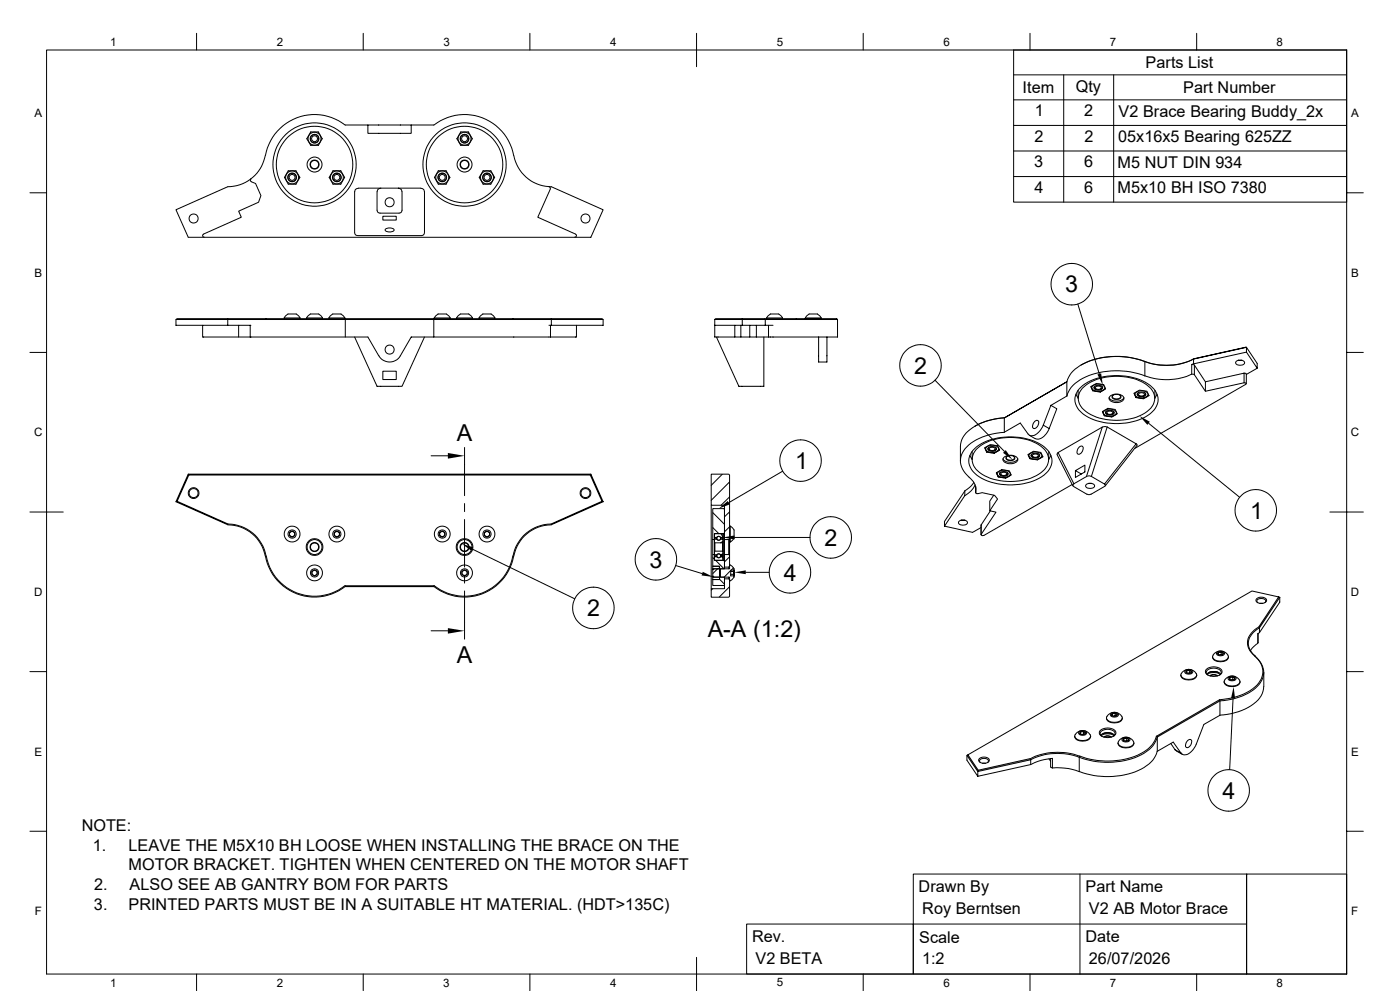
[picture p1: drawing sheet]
<svg xmlns="http://www.w3.org/2000/svg" width="420mm" height="297mm" viewBox="0 0 420 297" stroke-linecap="round" stroke-linejoin="round" font-family="sans-serif">
<g fill="none" stroke="#000" stroke-width=".3">
<path d="M14 15h390v276.9h-390zM59 10v5M109 10v5M159 10v5M209 10v10M259 10v5M309 10v5M359 10v5M404 15h-99.9v45.6h99.9M93.2 39.5h2.3l1.1 2.1-1.1 2h-2.3l-1.2-2zM93.3 39.5l-.1 .1M95.5 39.5v.1"/>
<path d="M110.4 37.5h-6.8a15 15 0 0 0-24 9.1M123.4 37.5v2.5h-13v-2.5h19.7a15.1 15.1 0 0 1 24.2 10 11.5 11.5 0 0 0 10.4 8.4M138.2 39.5h2.3l1.2 2.1-1.2 2h-2.3l-1.1-2zM138.3 39.5l-.1 .1M140.5 39.5v.1M304.1 22.4h99.9M304.1 29.9h99.9M304.1 37.6h99.9M319.1 22.4v38.2M334.1 22.4v38.2M9 57.8h5M75.3 53.6l-.2 .3 .2 .5 1.4 .6 1.6 3.6-.7 2-6 2.7 .8 1.8-11.3 5"/>
<path d="M79.6 46.6a11.5 11.5 0 0 1-11.3 9.4l-15.5 6.9 3.7 8.2h120.7l3.7-8.2-15.5-6.9-.7-.1M85.3 53.1v.2M86.4 55.1l.1 .1M86.5 51.2h2.3l1.2 2-1.2 2h-2.3l-1.2-2zM86.5 51.2h-.1M88.7 51.2h.1M88.8 55.1l-.1 .1M89.9 53.1v.2M92.1 41.5v.1M93.2 43.5l.1 .1M95.5 43.5v.1M96.6 41.5v.1"/>
<path d="M98.8 53.1v.2M99.9 55.1v.1M99.9 51.2h2.3l1.2 2-1.2 2h-2.3l-1.1-2zM99.9 51.2h.1M102.2 51.2h.1M102.2 55.1v.1M103.3 53.1v.2M106.4 57.4v12.3M106.4 57.4l.3-.7 .8-.3h18.7l.8 .3 .3 .7M114.2 56.4l-.7 .3-.3 .7M119.5 56.4l.8 .3 .3 .7v5.6l-.2 .6-.7 .3h-5.7l-.6-.3-.3-.6v-5.6M127.3 57.4v12.3"/>
<path d="M130.4 53.1v.2M131.5 51.2h2.3l1.2 2-1.2 2h-2.3l-1.2-2zM131.5 55.1l.1 .1M131.6 51.2h-.1M133.8 51.2h.1M133.9 55.1l-.1 .1M134.9 53.1v.2M137.1 41.5v.1M138.2 43.5l.1 .1M140.5 43.5v.1M141.6 41.5v.1M143.8 53.1v.2"/>
<path d="M144.9 55.1l.1 .1M144.9 51.2h2.3l1.2 2-1.2 2h-2.3l-1.1-2zM145 51.2h-.1M147.2 51.2h.1M147.3 55.1l-.1 .1M148.4 53.1v.2M164.7 56l.3 .2 .1 .4-3.8 8.5 11.3 5M304.1 45.3h99.9M304.1 52.9h99.9M404 57.8h5M61.1 70.2a.46 .46 0 0 0-.3 .5 .46 .46 0 0 0 .5 .4M106.4 69.7l.2 .7 .7 .2"/>
<path d="M107.3 70.6h19.1M114.9 64.8h4v1.2h-4zM115.7 68.6a1.94 1.94 0 0 1 2.5 .3 1.84 1.84 0 0 1-2.7 0zM127.3 69.7l-.2 .7-.7 .2M172.6 70.2a.46 .46 0 0 1 .3 .5 .46 .46 0 0 1-.4 .4M52.8 95.8v1.7h22.5M52.8 95.8l.3-.3h15.3l-.1 .3zM60.8 97.5v3.5h14.3M71.6 97.5v3.5M75.1 97.5v3.5M85.3 95.3h4.7M85.3 95.3a2.12 2.12 0 0 1 2.7-1.2 1.58 1.58 0 0 1 2 1.2"/>
<path d="M85.3 95.3v.2M90 95.3v.2M92 95.3h4.7M92 95.3v.2M93.1 94.1h.9a2.12 2.12 0 0 1 2.7 1.2M93.1 94.1l-1.1 1.2M96.7 95.3v.2M98.7 95.3a1.84 1.84 0 0 1 2.3-1.2 1.84 1.84 0 0 1 2.4 1.2M98.7 95.3h4.8v.2h-35.1M98.7 95.3v.2M103.6 95.8v5.2M103.6 95.8h-35.3v1.7"/>
<path d="M103.6 95.8h26.5M130.1 95.8h35.3v1.7h15.5v-1.7M130.1 95.8v5.2M130.2 95.5h-26.7l.1 .3M130.3 95.3h4.7M130.3 95.3v.2M131.4 94.1h.8a2.41 2.41 0 0 1 2.6 .8l.2 .4M131.4 94.1l-1.1 1.2M135 95.3v.2M137 95.3a2.12 2.12 0 0 1 2.7-1.2 1.58 1.58 0 0 1 2 1.2M137 95.3h4.7M137 95.3v.2"/>
<path d="M141.7 95.3v.2M143.7 95.3h4.8M143.7 95.3v.2M144.8 94.1h.9a2.12 2.12 0 0 1 2.8 1.2M144.9 94.1l-1.2 1.2M148.5 95.3v.2M164.7 97.5h.7M165.1 97.5v3.5M165.3 95.5h15.3l.3 .3h-15.5zM165.3 95.5h-35.1l-.1 .3M172.9 97.5v3.5h-7.8M214.4 95.8v5.2h36.8v-5.2"/>
<path d="M214.4 97.5h17.5M220.4 97.5v3.5M222.2 97.5v3.5M222.5 95.5h-7.8l-.3 .3h8.3v1.7M222.5 95.5h6.8l.3 .3h-6.9zM224.9 97.5v3.5M226.9 97.5v3.5M229.3 95.5h21.7l.2 .3M230 95.3h4.7M230 95.3v.2M230.5 97.5v3.5M231.1 94.1h.9a2.12 2.12 0 0 1 2.7 1.2"/>
<path d="M231.1 94.1l-1.1 1.2M234.7 95.3v.2M241.6 95.3h4.7M241.6 95.3v.2M245.2 94.1l1.1 1.2M245.2 94.1h-.9a2.12 2.12 0 0 0-2.7 1.2M246.3 95.3v.2M251.2 95.8h-21.6v1.7M323.3 91.1l6.5 21M9 105.6h5M75.1 101h35.3l3.2 5.6M106.4 101l6.7 14.8h7.5l6.7-14.8"/>
<path d="M114.9 111.3h4v2.4h-4zM130.1 101h-6.7l-3.3 5.6a3.7 3.7 0 0 1-6.4 0M130.1 101h35M214.9 101l6.8 14.8h7.5v-14.8M245.6 101v7.5h2.5v-7.5M280.5 114l20.8 21.3M320 114.4v4.3l-4.7 2.8M322.8 118.2l.7 1.1M323.4 117v2.4M323.7 116.6a15.8 15.8 0 0 1 12.9-4 13.1 13.1 0 0 1 10 4.6 4.8 4.8 0 0 1-1.5 6.8 18.7 18.7 0 0 1-20.3 0 4.8 4.8 0 0 1-1.1-7.4zM324.7 116.4a15.3 15.3 0 0 1 13.4-3.4 10.8 10.8 0 0 1 7.9 4.6 4.8 4.8 0 0 1-2.6 6.2 17.4 17.4 0 0 1-17.6-.4 4.5 4.5 0 0 1-1.1-7zM327.3 115.8l.5 1.2"/>
<path d="M327.7 115.7a2.42 2.42 0 0 1 3.7 .5 2.27 2.27 0 0 1-3.9 0zM327.8 117v.1l-.6-1.2 1.7-1 2.2 .4 .6 1.2-1.6 1M327.8 117.1l2.3 .4v-.2M328.3 116l.5 .6M328.3 115.8a1.72 1.72 0 0 1 2.5 .4 1.56 1.56 0 0 1-2.6 0zM328.6 115.7a.67 .67 0 0 0-.3 .8 .67 .67 0 0 0 .9 .3 .95 .95 0 0 0 1 0 .95 .95 0 0 0 .4-1l-.2-.1M328.6 116a.98 .98 0 0 1 1.7 .4 .98 .98 0 0 1-1.7-.4zM330.7 116l-.6 .6M331.6 116.5l-1.5 .8-2.3-.3M332.7 119.2a2.82 2.82 0 0 0 4.4 0M333.1 118.6a3.1 3.1 0 0 1 4 .5 1.58 1.58 0 0 1-1.9 1.6 2.19 2.19 0 0 1-2.5-1.3zM333.8 118.6a1.73 1.73 0 0 1 2.5 .4 1.59 1.59 0 0 1-2.7 0z"/>
<path d="M334 118.4a.66 .66 0 0 0-.2 .9 .66 .66 0 0 0 .8 .2 .95 .95 0 0 0 1.1 0 .95 .95 0 0 0 .3-1l-.1-.1M340.2 117.9l.6 1.1 2.3 .3M340.7 117.7a2.42 2.42 0 0 1 3.7 .5 2.27 2.27 0 0 1-3.9 0zM340.8 119v.2l-.6-1.3 1.6-1 2.3 .4 .6 1.3-1.7 .9v-.2M340.8 119.2l2.2 .3M341.2 118l.6 .6M341.3 117.8a1.72 1.72 0 0 1 2.4 .4 1.56 1.56 0 0 1-2.6 0zM341.5 117.6a.67 .67 0 0 0-.2 .9 .67 .67 0 0 0 .8 .3 .95 .95 0 0 0 1.1 0 .95 .95 0 0 0 .3-1l-.2-.2M341.7 117.9a.98 .98 0 0 1 1.6 .5 .98 .98 0 0 1-1.7-.4zM343.3 108.3l.2 .1M343.5 108.4a23.1 23.1 0 0 0-20.2 1.7l-1.9 1.7-.9 1.3-.4 1.3M343.5 112.6a23.1 23.1 0 0 0-20.2 1.8l-1.9 1.7-.9 1.3-.4 1.3"/>
<path d="M343.5 108.4v4.2M343.7 118l-.6 .6M344.6 118.4l-1.5 .9M346.5 117v2.4M347.1 118.2l-.7 1.1M357.5 112.1a18.2 18.2 0 0 1-14 .5M358 109l-.5 .3M358.1 107.5a19.7 19.7 0 0 1-16.8 .2 23.4 23.4 0 0 0-17 1.7M358.3 109.4l-.8-.1v2.9l.8 .1M361.6 114.4l-3.3-5v2.9l3.3 5 11.6-2.6M370.8 108.3a1.73 1.73 0 0 1 2.6 .4 1.59 1.59 0 0 1-2.7 0zM371.4 107.9h1.2"/>
<path d="M371.6 107.9h.9M373.2 114.7l.5 .1v.3M373.2 111.8l.6 .3 .1 2.9M373.2 111.8l-11.6 2.6v2.9M373.2 111.8v2.9M373.7 115.2l-33.3 19.2M373.9 105.5l-15.8 3.6-.1-1.5a18.5 18.5 0 0 1-14.5 .8M377.1 110.4l-3.2-4.9v-1.4l-15.8 3.5 15.8-3.5 3.2 4.8v1.5l-3.2 1.8M404 105.6h5M129.3 136.6h5.1M139.4 134.1v14.4M291.6 135.3v2.4l-.6-1.2"/>
<path d="M291.8 135a15.8 15.8 0 0 1 13-4 13.1 13.1 0 0 1 10 4.6 4.8 4.8 0 0 1-1.6 6.8 18.7 18.7 0 0 1-20.2 0 4.8 4.8 0 0 1-1.2-7.4zM292.8 134.7a15.3 15.3 0 0 1 13.4-3.3 10.8 10.8 0 0 1 8 4.5 4.8 4.8 0 0 1-2.6 6.3 17.4 17.4 0 0 1-17.6-.5 4.5 4.5 0 0 1-1.2-7zM295.4 134.2l.6 1.1M295.9 134.1a2.42 2.42 0 0 1 3.7 .4 2.27 2.27 0 0 1-3.9 0zM296 135.3v.2l-.6-1.3 1.7-.9 2.2 .3 .6 1.3-1.7 .9M296 135.5l2.2 .3v-.1M296.4 134.4l.6 .5M296.5 134.2a1.72 1.72 0 0 1 2.5 .3 1.56 1.56 0 0 1-2.7 0zM296.8 134a.67 .67 0 0 0-.3 .8 .67 .67 0 0 0 .8 .4 .95 .95 0 0 0 1.1-.1 .95 .95 0 0 0 .3-.9l-.2-.2M296.9 134.2a.98 .98 0 0 1 1.6 .5 .98 .98 0 0 1-1.7-.3zM298.9 134.4l-.6 .5M299.8 134.8l-1.5 .9h-1l-1.3-.4"/>
<path d="M300.9 137.5a2.82 2.82 0 0 0 4.4 0M301.3 136.9a3.1 3.1 0 0 1 4 .6 1.58 1.58 0 0 1-1.9 1.5 2.19 2.19 0 0 1-2.5-1.3zM301.3 125.3l18.7-10.9zM301.3 129.6a16.8 16.8 0 0 0-11.9 5 5.5 5.5 0 0 0 .8 7.9 5.4 5.4 0 0 1 2.5 5.2M301.4 125.2a20.9 20.9 0 0 0-8.9 2.5M301.9 136.9a1.73 1.73 0 0 1 2.6 .4 1.59 1.59 0 0 1-2.7 0zM302.2 136.7a.66 .66 0 0 0-.2 .9 .66 .66 0 0 0 .8 .3 .95 .95 0 0 0 1-.1 .95 .95 0 0 0 .4-.9l-.2-.2M308.4 136.2l.5 1.1 2.3 .4M308.9 136.1a2.42 2.42 0 0 1 3.6 .5 2.27 2.27 0 0 1-3.8 0zM309 137.3v.2l-.6-1.3 1.6-.9 2.3 .3 .5 1.3-1.6 .9v-.1M309 137.5l2.2 .3M309.4 136.4l.6 .5"/>
<path d="M309.5 136.2a1.72 1.72 0 0 1 2.4 .4 1.56 1.56 0 0 1-2.6 0zM309.7 136a.67 .67 0 0 0-.2 .8 .67 .67 0 0 0 .8 .4 .95 .95 0 0 0 1-.1 .95 .95 0 0 0 .4-1l-.2-.1M309.9 136.3a.98 .98 0 0 1 1.5 .4 .98 .98 0 0 1-1.6-.3zM310.4 126.3a.66 .66 0 0 1 1-.3 .66 .66 0 0 1 .2 1 1.26 1.26 0 0 1-1.7 1.2l-.1-.7zM311.8 136.4l-.5 .5M312.8 136.8l-1.6 .9M313 127.4a3.8 3.8 0 0 1-4.1 3.1l-2.8-3.7-4.8 2.7v-4.2a16.7 16.7 0 0 0-12 5.1l-.8 1.3-.3 1.4-.1 5M313 127.4l1.7 1M314.6 135.3v2.4M314.7 128.4a4.2 4.2 0 0 1-3.8 3.2l-2.1-1.1M315.3 136.5l-.7 1.2M315.3 121.5l1.7 1-2.3 5.9"/>
<path d="M315.3 121.5l-2.3 5.9M317.1 136.3l4.8 9.3M317.5 135.6l-.3 .7M323.8 134a.66 .66 0 0 1 .9-.3 .66 .66 0 0 1 .2 1 1.26 1.26 0 0 1-1.7 1.2l-.1-.7zM330.7 128l.7-.2 .7 .2M330.8 123.3l.5 1.2 2.2 .3M331.2 123.2a2.42 2.42 0 0 1 3.7 .5 2.27 2.27 0 0 1-3.9 0zM331.3 124.5v.1l-.6-1.2 1.7-1 2.2 .3 .6 1.3-1.7 1M331.3 124.6l2.2 .4v-.2M331.7 123.5l.6 .6M331.8 123.3a1.72 1.72 0 0 1 2.5 .4 1.56 1.56 0 0 1-2.7 0zM332.1 123.1a.67 .67 0 0 0-.3 .9 .67 .67 0 0 0 .9 .3 .95 .95 0 0 0 1-.1 .95 .95 0 0 0 .4-.9l-.3-.2"/>
<path d="M332.1 123.5a.98 .98 0 0 1 1.7 .4 .98 .98 0 0 1-1.7-.4zM334.2 123.5l-.6 .6M335.1 123.9l-1.6 .9M340.8 133l-8.7-5-4.7 14.8 3.9 2.3M340.8 133l-9.5 12.1M340.8 133l.3 .3-.1 .3-9.4 12M344.6 126.9l27.3 22.1M9 153.5h10M52.8 150.4l.3-.2 15.3 6.9-.1 .2zM53.1 150.2l3.5-7.8-.1-.3-3.7 8.3M56.5 142.1h120.7l-.1 .3h-120.5M68.3 157.3a11.5 11.5 0 0 1 11.3 9.4"/>
<path d="M68.4 157.1a11.6 11.6 0 0 1 11.4 9.5M100.4 159.6l.7-.4 .7 .4v.9l-.4 .2a.72 .72 0 0 1-1.1-.6zM131.9 159.6v.9l.4 .2a.72 .72 0 0 0 1.1-.6v-.5M132 159.6a.84 .84 0 0 0 .7 1.3 .84 .84 0 0 0 .7-1.3M132.7 159.2l.7 .4M132.7 159.2l-.8 .4M132.7 159.2l-.7 .4M139.4 150.9v2.4M139.4 155.7v14.3M146.8 159.6a.84 .84 0 0 0-1.4 .1 .84 .84 0 0 0 .7 1.2M146.8 159.6v.9M146.9 159.6l-.8-.4-.8 .4v.9l.8 .5"/>
<path d="M146.9 159.6v.9M165.4 157.1a11.6 11.6 0 0 0-11.5 9.5M165.4 157.3a11.8 11.8 0 0 0-11.6 10.5 15 15 0 0 1-23.7 8M177.2 142.1l3.7 8.3-.3-.2-3.5-7.8M180.6 150.2l-15.3 6.9 .1 .2 15.5-6.9M213.4 142.1h5.2l.3 .3v19.1l-.3 .2h-1.3v-10.3h-3.9zM213.4 151.4v25M213.9 158.2l1.7 1.7M213.9 153.7l3.4 3.4M214.5 159.9h2.2l.1 1.2h-.6a.62 .62 0 0 0-.6-.4 .62 .62 0 0 0-.5 .4h-.8zM216.3 159.9l.6 1.1M216.7 142.2l-3.3 3.3"/>
<path d="M217.1 159.9l.2-.2v-7.3h-3.5v9.3h.5v-1.8h2.8v8M217.1 152.4l.2 .3M218.9 157.7h.2M218.9 144.4l-5.5 5.5M218.9 148.9l-2.6 2.5M218.9 153.4l-1.6 1.5M218.9 157.9l-1.6 1.5M219 157.7a2.12 2.12 0 0 1 1.2 2.7 1.58 1.58 0 0 1-1.2 2M219.1 157.7v4.7M234.8 141.2l-16.2 9.5M287.7 156.3a1.73 1.73 0 0 1 2.5 .3 1.59 1.59 0 0 1-2.7 0zM288.3 155.9h1.2"/>
<path d="M288.4 155.9h.9M289.4 148.5l-6.1 9.2 8.5 1.9 2.5-1.5M289.4 147.2v1.3M289.5 147.1l-6.2 9.2v1.4M292.1 144.6l-1.1 1.3-1.6 1.2M292.5 145.3a6.7 6.7 0 0 1-3.1 3.2M292.7 145.8v1.9M292.7 147.7l.2 .2h.5M293.4 148l1.2-.3 3.8 .8 .9 1.1-2.4 3.5 1.9 .4-4.5 6.6v-2.8M294.3 157.4v2.9M294.4 157.3l-.1 .1M297.1 153.1l-2.8 4.2"/>
<path d="M298.1 148.4l-1.2 1.8v2.9M298.9 141.6l.6 1.2M299.4 141.6a2.42 2.42 0 0 1 3.7 .4 2.27 2.27 0 0 1-3.9 0zM299.5 142.8v.2l-.6-1.3 1.6-.9 2.3 .3 .6 1.3-1.7 .9M299.5 143l2.2 .3v-.2M299.5 142.8l1.1 .3h1.2M299.9 141.9l.5 .5M300 141.6a1.72 1.72 0 0 1 2.4 .4 1.56 1.56 0 0 1-2.6 0zM300.2 141.5a.67 .67 0 0 0-.2 .8 .67 .67 0 0 0 .8 .4 .95 .95 0 0 0 1-.1 .95 .95 0 0 0 .4-1l-.2-.1M300.3 141.9a.98 .98 0 0 1 1.7 .3 .98 .98 0 0 1-1.7-.3zM302.3 141.9l-.5 .5M303.3 142.2l-1.5 .9"/>
<path d="M321.6 145.2l-26.5 15.3M322.1 145.8l4 2.3M322.2 144.9l-.3 .5 .2 .4M322.6 141.1v2l2.9-1.7v-2l-2.9 1.7 1.8 1M325.8 145.2a1.73 1.73 0 0 1 2.6 .4 1.59 1.59 0 0 1-2.7 0zM325.9 142.8l.7-.2 .8 .2M325.9 142.8l4.8-14.8-13.3 7.6 4.8 9.4M325.9 142.8l-3.7 2.2M326.1 148.1l.4 .2 .8-.2M326.6 144.8h.8M331.3 145.1l.3 .3-.3 .4M331.3 145.8l-4 2.3"/>
<path d="M398.9 153.5h10.1M79.6 166.7a15 15 0 0 0 24 9.1M79.9 166.6a14.7 14.7 0 0 0 23.6 8.9M103.6 175.8l-.1-.2h26.7l-.1 .2M103.6 175.8h26.5M139.4 172.4v2.4M139.4 177.1v14.5M141.6 164.5l30.8 15M146.8 160.5l-.7 .4M146.9 160.5l-.8 .5M153.8 166.6a14.7 14.7 0 0 1-23.6 8.9M202.7 169.5l8 2.4"/>
<path d="M213.4 176.4h3.9v-2.9h1.3l.3 .2v5l-.3 .3h-5.2zM213.8 176.4l-.4 .5M213.8 172.6v.4M213.8 170.4v.4M213.8 161.7v4.5M213.8 169.7v.1M213.8 173.7h.1M213.8 170.8l.4-.3h4.7v-1.2h.1l1.2 1.2v.4h-1v1.7h1v.3l-1.1 1.2h-.2v-1.1h-4.7l-.4-.4zM213.8 173h2l.1 .7h-2zM213.8 166.2h.5v1.7h2.8l.2 .3v2.3h-1.2v2.5h1.2v2.5h-3.5v-1.8h2.1v-4h-2.1zM213.9 169.7h1.9l.1 .7-2 .1zM213.9 167.1l.4 .5"/>
<path d="M213.9 170.5v.2M213.9 172.7v.3M214.3 166.8h.8a.62 .62 0 0 0 .5 .4 .62 .62 0 0 0 .6-.4h.6l-.1 1.1h-2.2zM214.3 162.6v2.7M214.4 161.1h.6v.4h-.6zM214.4 166.3h.6v.5h-.6zM214.5 162.7v2.5M214.7 167.9l2.5 2.5M215 166.4h.1M215.1 161.6a.62 .62 0 0 0 .5 .3 .62 .62 0 0 0 .6-.3M215.1 161.5h-.8l.2 1.2h2.2M215.3 170.4l-1.4 1.5"/>
<path d="M215.9 170.2l-.5 .2M215.9 173.6l1.4 1.5M216.2 161.5h.6l-.1 1.2M216.2 161.5h.1M216.2 161.1h.6v.4h-.6zM216.2 166.3h.6v.5h-.6zM216.2 166.4h.1M216.2 166.3l.6 .3M216.6 166.8l.3 .5M216.7 162.7v2.5M216.8 166.3v.5M216.8 161.1v.4"/>
<path d="M216.8 165.3l-2.3-.1-.2 1.1h.8M216.8 165.3v1h-.6a.62 .62 0 0 0-.6-.3 .62 .62 0 0 0-.5 .3M216.8 162.6v2.7M216.9 162.3l-.7 .4M216.9 165.9l-.7 .4M217.3 166.2h1.3l.3 .3v3.2l-.3 .3h-1.3zM217.3 161.7v4.5M218.6 170v.5M218.6 173v.5M218.6 161.7v4.5M218.9 162.4h.2M218.9 161.5v5"/>
<path d="M218.9 166.9l-1.6 1.5M218.9 175.9l-3.1 3M219.2 171l-1.9 1.9M219.2 172.1h1M219.2 171.3h1M220 170.2l-.6 .6M220.2 171.3v-.4v1.7v-.5M220.2 171.3v.8M220.3 161.1h22.7M223.7 171.5h7M294.4 160.2a.45 .45 0 0 0 .3 .4 .45 .45 0 0 0 .4-.2M376.9 179.5a1.99 1.99 0 0 1 3.1 .4 1.84 1.84 0 0 1-3.2 0z"/>
<path d="M383.6 178.9l-6 9 .2 .3 6.1-9.2M383.9 179l-8.3-1.9-85.2 49.1M383.9 179v1.5l-6.1 9.1v-1.4a5.3 5.3 0 0 0-3.2 5.7l.9 1.7 1 1M129.3 189.1h5.1M363.8 196.8a1.81 1.81 0 0 0 2.3 1.5 1.94 1.94 0 0 0 2.4-1.5M363.9 196.3a1.44 1.44 0 0 0 1.8 1.8 2.38 2.38 0 0 0 2.8-1.3l-.1-.5M363.9 196.3a2.59 2.59 0 0 1 4.4 0M365.1 195.5a1.49 1.49 0 0 1 2.3 .3 1.41 1.41 0 0 1-2.5 0zM365.5 195.5a.57 .57 0 0 0 .1 .8 .57 .57 0 0 0 .8 0l.3-.1M365.8 196.3h.7M366.4 195.4l-.9 .1-.2 .5 .2 .2v-.7M366.4 195.4l.5 .3"/>
<path d="M366.4 195.4v.8M366.4 195.4l-.9 .1M366.9 195.7l-.2 .5M376.3 196.5l.2 .1M376.3 196.5a5.8 5.8 0 0 1-.6 10 19.5 19.5 0 0 1-9.9 3.2M376.5 196.6a5.8 5.8 0 0 1 .1 9.6 17.9 17.9 0 0 1-10.7 3.9M377.3 180.6a.72 .72 0 0 1-.1-.9 .72 .72 0 0 1 .8-.3 1.05 1.05 0 0 1 1.2 0 1.05 1.05 0 0 1 .4 1.1l-.2 .1M377.3 189.9v2.9l-1.6 1.4-.6 .8M377.4 192.6l-.1 .1M377.4 189.8v2.8M377.6 187.9a5.4 5.4 0 0 0-3.2 5.9l.5 1.1 1.4 1.6M377.8 189.6l-.5 .3"/>
<path d="M377.9 180.8h.9M9 201.3h5M323.7 219.3a1.49 1.49 0 0 1 2.3 .4 1.41 1.41 0 0 1-2.4 0zM324 219.8l.2 .2M324.2 219.3l-.2 .5M324.2 219.3v.7M324.2 219.3a.76 .76 0 0 1 .8-.2 .76 .76 0 0 1 .5 .8 1.13 1.13 0 0 1-1.5-.1M325 219.2l.3 .2a.31 .31 0 0 1 .3 .3 .31 .31 0 0 1-.2 .3M325 219.2v.8M325 219.2l-.8 .1M330.2 218.8a3.4 3.4 0 0 1 4.5 .5 1.68 1.68 0 0 1-1.9 1.7 2.54 2.54 0 0 1-3-1.4zM330.7 220a4.5 4.5 0 0 1 3.2 0"/>
<path d="M331 219.8l.9-.2 1.6 .2M331.9 215.1a1.81 1.81 0 0 0 2.4 1.6 1.94 1.94 0 0 0 2.4-1.6M332.1 214.7a1.44 1.44 0 0 0 1.7 1.8 2.38 2.38 0 0 0 2.9-1.3l-.1-.5M332.1 214.7a2.59 2.59 0 0 1 4.4 0M333.2 213.9a1.49 1.49 0 0 1 2.3 .3 1.41 1.41 0 0 1-2.4 0zM333.7 213.8v.7M334 214.6h.6M334.5 213.7l-.4 .2a.34 .34 0 0 0-.4-.1 .34 .34 0 0 0-.2 .4l.2 .3M334.5 213.7l.6 .4M334.5 213.7v.8M335.1 214.1l-.2 .4M335.1 214.1a.91 .91 0 0 0-.9-.4 .91 .91 0 0 0-.7 .6 1.13 1.13 0 0 0 1.4 .2"/>
<path d="M354.2 202.3a1.81 1.81 0 0 0 2.4 1.5 2.01 2.01 0 0 0 2.4-1.5M354.4 201.8a1.44 1.44 0 0 0 1.8 1.8 2.38 2.38 0 0 0 2.8-1.3l-.1-.5M354.4 201.8a2.59 2.59 0 0 1 4.4 0M355.6 201a1.49 1.49 0 0 1 2.2 .3 1.41 1.41 0 0 1-2.4 0zM355.8 201.5a1.13 1.13 0 0 0 1.4 .2M355.8 201.5l.3 .2M356 201l-.2 .5M356 201v.7M356.3 201.8h.7M356.8 200.9a.7 .7 0 0 0-1 .6M356.8 200.9a.45 .45 0 0 1 .6 .2 .45 .45 0 0 1-.2 .6M356.9 200.8l-.9 .2"/>
<path d="M356.9 200.8l.6 .4-.2 .5M356.9 200.8v.9M362 200.5a3.4 3.4 0 0 1 4.6 .5 1.68 1.68 0 0 1-2 1.7 2.54 2.54 0 0 1-3-1.4zM362 202a3.2 3.2 0 0 1 4.2 0M362.2 202.1a3.5 3.5 0 0 1 3.9 0M362.4 202.4a.98 .98 0 0 1-.5-1.1 .98 .98 0 0 1 .9-.8 2.79 2.79 0 0 1 3.6 .9l-.6 1M362.5 201.6a4.5 4.5 0 0 1 3.2 0M362.9 201.4l.8-.1 1.6 .1M362.9 202.5a2.03 2.03 0 0 1 2.4 0M363.1 202.6a1.89 1.89 0 0 1 2 0M365.8 209.7l-18.8 10.9 .2 .3M365.8 209.7l.2 .4"/>
<path d="M366 210.1v4.3l-4.9 2.7-2.2 6a3.8 3.8 0 0 1-4.1 3l-.5-.4M366 210.1l-18.8 10.8M367.2 204.3a1.81 1.81 0 0 0 2.4 1.5 1.94 1.94 0 0 0 2.4-1.5M367.4 203.8a1.44 1.44 0 0 0 1.7 1.8 2.38 2.38 0 0 0 2.9-1.3l-.1-.5M367.4 203.8a2.59 2.59 0 0 1 4.4 0M368.6 203a1.49 1.49 0 0 1 2.2 .3 1.41 1.41 0 0 1-2.4 0zM369 203v.7l-.2-.2 .2-.5h.4a.43 .43 0 0 1 .8 .1 .28 .28 0 0 1 .2 .3 .28 .28 0 0 1-.2 .3M369 203a.57 .57 0 0 0 0 .8 .57 .57 0 0 0 .8 0l.4-.1M369 203a.76 .76 0 0 1 .9-.2 .76 .76 0 0 1 .4 .8l-.1 .1M369.3 203.8h.7M369.8 202.8v.9M369.9 209.3l-1 21.3"/>
<path d="M379.1 201.5v4.3a7.5 7.5 0 0 1-4.6 6.2 20.8 20.8 0 0 1-8.6 2.3M404 201.3h5M290.1 226.4v1.4l3.2 4.9 15.9-3.5M293.5 230.8l-3.1-4.6-.3 .2 3.2 4.8v1.5M293.5 230.8l15.5-3.4 .2 .3-15.9 3.5zM293.8 227.4a1.99 1.99 0 0 1 3 .4 1.84 1.84 0 0 1-3.2 0zM294.1 228.6a.72 .72 0 0 1-.1-1 .72 .72 0 0 1 .9-.3 1.05 1.05 0 0 1 1.1 .1 1.05 1.05 0 0 1 .4 1l-.2 .2M294.7 228.8h1M314.7 227.4l.5 .7M315.2 227.3v2.6M315.2 229.9l.5 .2M322.4 220.6a1.81 1.81 0 0 0 2.4 1.5 2.02 2.02 0 0 0 2.4-1.3"/>
<path d="M322.5 220.1a1.44 1.44 0 0 0 1.8 1.8 2.38 2.38 0 0 0 2.9-1.3l-.2-.5M322.6 220.2a2.59 2.59 0 0 1 4.4 0M323.8 226.9v4.4l-3.3-1-4.8-.1v-2.9a16.3 16.3 0 0 0-6.5 1.9M323.8 226.9a18.5 18.5 0 0 0-14.6 .8v1.5M323.9 226.6l-.1 .3M323.9 226.7a18.8 18.8 0 0 0-14.8 .7M324.5 220.1h.7M327.2 220.6v.2M330.2 220.3a3.2 3.2 0 0 1 4.1 0M330.3 220.5a3.5 3.5 0 0 1 3.9 0M330.6 220.7a.98 .98 0 0 1-.6-1.1 .98 .98 0 0 1 1-.8 2.79 2.79 0 0 1 3.5 .9l-.5 1M331.1 220.9a2.03 2.03 0 0 1 2.4 0"/>
<path d="M331.3 220.9a1.89 1.89 0 0 1 2 0M335.4 222.6a1.81 1.81 0 0 0 2.4 1.6 1.94 1.94 0 0 0 2.3-1.6M336.7 221.3a1.49 1.49 0 0 1 2.3 .4 1.41 1.41 0 0 1-2.4 0zM336.9 221.8l.2-.5 .5 .1a.47 .47 0 0 1 .8 .1h.2l-.2 .5M336.9 221.8l.3 .2M337 221.8a1.13 1.13 0 0 0 1.4 .2M337.1 221.3v.7M337.4 222.1h.7M338 221.2a.45 .45 0 0 1 .5 .2 .45 .45 0 0 1-.1 .6M338 221.2a.7 .7 0 0 0-1 .6M338 221.2v.8M340 222.2a2.53 2.53 0 0 0-2.5-1.2 2.53 2.53 0 0 0-2.1 1.7 2.87 2.87 0 0 0 4.3 .7l.4-.5-.1-.7"/>
<path d="M346.9 220.6a9.4 9.4 0 0 1-6.5 6.1 24.2 24.2 0 0 1-16.5-.1M347.1 220.9a9.4 9.4 0 0 1-6.6 6.2 24.6 24.6 0 0 1-16.7-.2M347.1 225.2a9.4 9.4 0 0 1-6.6 6.2 24.6 24.6 0 0 1-16.7-.2M347.2 220.9v4.3M351.2 222.8l1.3 1.9M352.5 224.7l2.2 1.4M352.5 224.7l1.8 1-2.3-3.3-4.8 2.8M356.3 221.9a.66 .66 0 0 1 .9-.2 .66 .66 0 0 1 .3 .9 1.26 1.26 0 0 1-1.7 1.3l-.1-.8zM9 249.1h5M404 249.1h5M274 276.9v15h-50v-15h150M274 262h100v29.9h30v-29.9h-30v29.9h-100z"/>
<path d="M324 262v29.9M59 291.9v5M109 291.9v5M159 291.9v5M209 286.9v10M259 291.9v5M309 291.9v5M359 291.9v5"/>
<circle cx="87.6" cy="53.2" r="1.95"/>
<circle cx="87.6" cy="53.2" r="1.31"/>
<circle cx="87.6" cy="53.2" r=".88"/>
<circle cx="87.6" cy="53.2" r="1.22"/>
<circle cx="94.4" cy="49.3" r="1.36"/>
<circle cx="94.4" cy="49.3" r="12.5"/>
<circle cx="94.4" cy="49.3" r="11.5"/>
<circle cx="94.4" cy="41.6" r="1.95"/>
<circle cx="94.4" cy="41.6" r="1.31"/>
<circle cx="94.4" cy="49.3" r="2.24"/>
<circle cx="94.4" cy="41.6" r=".88"/>
<circle cx="94.4" cy="49.3" r="1.22"/>
<circle cx="94.4" cy="41.6" r="1.22"/>
<circle cx="101.1" cy="53.2" r="1.95"/>
<circle cx="101.1" cy="53.2" r="1.31"/>
<circle cx="101.1" cy="53.2" r=".88"/>
<circle cx="101.1" cy="53.2" r="1.22"/>
<circle cx="132.7" cy="53.2" r="1.95"/>
<circle cx="132.7" cy="53.2" r="1.31"/>
<circle cx="132.7" cy="53.2" r=".88"/>
<circle cx="132.7" cy="53.2" r="1.22"/>
<circle cx="139.4" cy="49.3" r="1.36"/>
<circle cx="139.4" cy="49.3" r="12.5"/>
<circle cx="139.4" cy="49.3" r="11.5"/>
<circle cx="139.4" cy="41.6" r="1.95"/>
<circle cx="139.4" cy="41.6" r="1.31"/>
<circle cx="139.4" cy="49.3" r="2.24"/>
<circle cx="139.4" cy="41.6" r=".88"/>
<circle cx="139.4" cy="49.3" r="1.22"/>
<circle cx="139.4" cy="41.6" r="1.22"/>
<circle cx="146.1" cy="53.2" r="1.95"/>
<circle cx="146.1" cy="53.2" r="1.31"/>
<circle cx="146.1" cy="53.2" r=".88"/>
<circle cx="146.1" cy="53.2" r="1.22"/>
<circle cx="58.1" cy="65.5" r="1.36"/>
<circle cx="116.9" cy="60.6" r="1.36"/>
<circle cx="175.6" cy="65.5" r="1.36"/>
<circle cx="321.5" cy="85.2" r="6.2"/>
<circle cx="116.9" cy="104.8" r="1.36"/>
<circle cx="276.2" cy="109.5" r="6.2"/>
<circle cx="240.2" cy="138" r="6.2"/>
<circle cx="58.1" cy="147.8" r="1.61"/>
<circle cx="58.1" cy="147.8" r="1.36"/>
<circle cx="175.6" cy="147.8" r="1.61"/>
<circle cx="175.6" cy="147.8" r="1.36"/>
<circle cx="376.7" cy="153" r="6.2"/>
<circle cx="87.6" cy="160.1" r=".86"/>
<circle cx="87.6" cy="160.1" r=".84"/>
<circle cx="87.6" cy="160.1" r="1.23"/>
<circle cx="87.6" cy="160.1" r="2.38"/>
<circle cx="94.4" cy="171.7" r=".84"/>
<circle cx="94.4" cy="171.7" r=".88"/>
<circle cx="94.4" cy="164" r="1.23"/>
<circle cx="94.4" cy="171.7" r="1.23"/>
<circle cx="94.4" cy="171.7" r="2.38"/>
<circle cx="94.4" cy="164" r="1.36"/>
<circle cx="94.4" cy="164" r="2.51"/>
<circle cx="94.4" cy="164" r="2.25"/>
<circle cx="101" cy="160.1" r=".84"/>
<circle cx="101.1" cy="160.1" r="1.23"/>
<circle cx="101.1" cy="160.1" r="2.38"/>
<circle cx="132.7" cy="160.1" r="1.23"/>
<circle cx="132.7" cy="160.1" r="2.38"/>
<circle cx="139.4" cy="171.7" r=".88"/>
<circle cx="139.4" cy="171.7" r=".84"/>
<circle cx="139.4" cy="164" r="1.23"/>
<circle cx="139.4" cy="171.7" r="1.23"/>
<circle cx="139.4" cy="171.7" r="2.38"/>
<circle cx="139.4" cy="164" r="1.36"/>
<circle cx="139.4" cy="164" r="2.51"/>
<circle cx="139.4" cy="164" r="2.25"/>
<circle cx="146.1" cy="160.1" r="1.23"/>
<circle cx="146.1" cy="160.1" r="2.38"/>
<circle cx="196.8" cy="167.6" r="6.2"/>
<circle cx="215.6" cy="166.6" r=".59"/>
<circle cx="215.6" cy="161.3" r=".59"/>
<circle cx="237" cy="171.5" r="6.2"/>
<circle cx="249.2" cy="161.1" r="6.2"/>
<circle cx="178" cy="182.2" r="6.2"/>
<circle cx="368.6" cy="236.9" r="6.2"/>
</g>
<path d="M329.2 112.2l1.1-.3 .5 3.5zM134.4 135.8l5 .8-5 .9zM301.7 134.9l2 2.9-2.8-2.1zM341.8 124.7l3.1 1.7-.7 .9zM215.6 152.4l2.7-2.2 .6 1zM138.5 163l3.4 1-.5 1.1zM210.8 171.4l3.2 1.5-3.5-.4zM216.8 161.1l3.5-.6v1.2zM220.2 171.5l3.5-.6v1.2zM134.4 188.3l5 .8-5 .8zM370.1 205.8l.4 3.5h-1.2z" fill="#000"/>
<g font-size="7">
<text x="319.6" y="87.6">3</text>
<text x="274.3" y="112">2</text>
<text x="137" y="132.1">A</text>
<text x="238.5" y="140.6">1</text>
<text x="375" y="155.4">1</text>
<text x="247.4" y="163.6">2</text>
<text x="194.8" y="170.1">3</text>
<text x="235.2" y="174">4</text>
<text x="176.1" y="184.7">2</text>
<text x="212.3" y="190.9">A-A (1:2)</text>
<text x="137" y="198.6">A</text>
<text x="366.8" y="239.4">4</text>
</g>
<g font-size="4.9">
<text x="343.7" y="20.4">Parts List</text>
<text x="306.8" y="27.9">Item</text>
<text x="322.7" y="27.4">Qty</text>
<text x="355" y="27.9">Part Number</text>
<text x="310.4" y="34.8">1</text>
<text x="325.3" y="34.8">2</text>
<text x="335.6" y="34.9">V2 Brace Bearing Buddy_2x</text>
<text x="310.3" y="42.5">2</text>
<text x="325.3" y="42.5">2</text>
<text x="335.4" y="42.6">05x16x5 Bearing 625ZZ</text>
<text x="310.3" y="50.2">3</text>
<text x="325.3" y="50.2">6</text>
<text x="335.2" y="50.2">M5 NUT DIN 934</text>
<text x="310.3" y="57.8">4</text>
<text x="325.2" y="57.8">6</text>
<text x="335.2" y="58">M5x10 BH ISO 7380</text>
<text x="24.5" y="249">NOTE:</text>
<text x="27.9" y="254.9">1.</text>
<text x="38.5" y="254.9">LEAVE THE M5X10 BH LOOSE WHEN INSTALLING THE BRACE ON THE</text>
<text x="38.5" y="260.8">MOTOR BRACKET. TIGHTEN WHEN CENTERED ON THE MOTOR SHAFT</text>
<text x="28.2" y="266.7">2.</text>
<text x="38.8" y="266.7">ALSO SEE AB GANTRY BOM FOR PARTS</text>
<text x="275.6" y="267.4">Drawn By</text>
<text x="325.6" y="267.4">Part Name</text>
<text x="28.2" y="272.6">3.</text>
<text x="38.5" y="272.6">PRINTED PARTS MUST BE IN A SUITABLE HT MATERIAL. (HDT&gt;135C)</text>
<text x="276.6" y="274.1">Roy Berntsen</text>
<text x="326.6" y="274.1">V2 AB Motor Brace</text>
<text x="225.6" y="282.4">Rev.</text>
<text x="275.8" y="282.5">Scale</text>
<text x="325.6" y="282.4">Date</text>
<text x="226.7" y="289.1">V2 BETA</text>
<text x="276.6" y="289.1">1:2</text>
<text x="326.6" y="289.1">26/07/2026</text>
</g>
<g font-size="3.5">
<text x="33" y="13.7">1</text>
<text x="83" y="13.7">2</text>
<text x="133" y="13.7">3</text>
<text x="183" y="13.7">4</text>
<text x="233" y="13.7">5</text>
<text x="283" y="13.7">6</text>
<text x="333" y="13.7">7</text>
<text x="383" y="13.7">8</text>
<text x="10.3" y="35.1">A</text>
<text x="405.3" y="35.1">A</text>
<text x="10.3" y="83">B</text>
<text x="405.3" y="83">B</text>
<text x="10.2" y="130.8">C</text>
<text x="405.2" y="130.8">C</text>
<text x="10.2" y="178.6">D</text>
<text x="405.2" y="178.6">D</text>
<text x="10.3" y="226.4">E</text>
<text x="405.3" y="226.4">E</text>
<text x="10.4" y="274.3">F</text>
<text x="405.4" y="274.3">F</text>
<text x="33" y="295.7">1</text>
<text x="83" y="295.7">2</text>
<text x="133" y="295.7">3</text>
<text x="183" y="295.7">4</text>
<text x="233" y="295.7">5</text>
<text x="283" y="295.7">6</text>
<text x="333" y="295.7">7</text>
<text x="383" y="295.7">8</text>
</g>
</svg>
